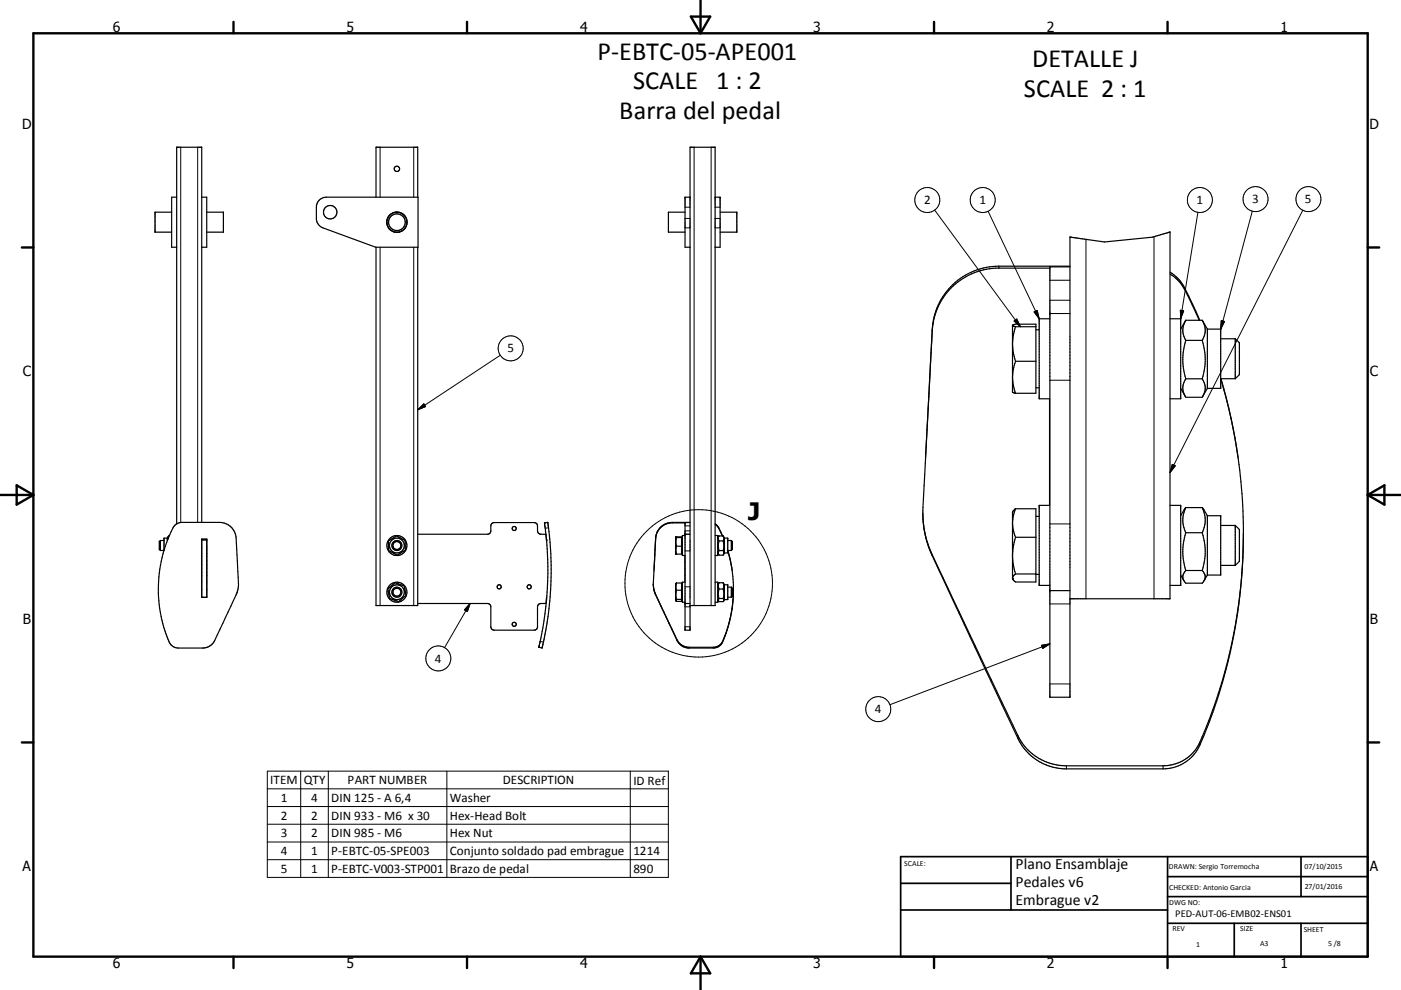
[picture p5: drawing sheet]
<svg xmlns="http://www.w3.org/2000/svg" width="420mm" height="297mm" viewBox="0 0 420 297" stroke-linecap="round" stroke-linejoin="round" font-family="sans-serif">
<g fill="none" stroke="#000" stroke-width=".36">
<path d="M53 59.2h-1.5v15h1.5M60.5 59.2h1.5v15h-1.5M112.7 59.2v-15h12.5v15M206.9 59.2h-1.5v15h1.5M214.4 59.2h1.5v15h-1.5M51.5 63.7h-5v5.9h5M62 63.7h5v5.9h-5M95.7 60l1-.6 1.1-.2h27.5v15h-12.7l-15.8-5.8a3 3 0 0 1-1.9-2.9v-3.7l.3-1.1zM112.7 74.2v107.5h12.5v-107.5M116.3 67.9a3 3 0 0 0 5.1 .5M117.3 64.1a3 3 0 0 0-1.1 3.8M117.3 64.2a3 3 0 0 0-1 3.7"/>
<path d="M118.9 63.7h.8M118.9 63.7l-1.6 .5M118.9 63.6l-1.6 .5M118.9 63.6l.8 .1M119.7 63.7l1.5 .8M120.1 63.9l.7 .4 .9 .9M121.4 64.9l.2 .3M121.6 65.2a3 3 0 0 1-1.3 4.2 3 3 0 0 1-4.1-1.5M121.7 65.2l.3 1.3-.3 1.6M205.4 63.7h-5v5.9h5M215.9 63.7h5v5.9h-5M320.8 71.1v138.1h-6v-129.1h6"/>
<path d="M320.8 79.9h-21.3a20 20 0 0 0-20 19.3M320.8 71.1l.1 .1M350.8 69.6l-5.2 1.6-14.5 1.4-10.3-1.5M350.8 69.6h.1M350.8 69.6v110h-30M279.5 98.8l-2 38.5M303.6 97.6v.1M303.6 97.6v20l.9 .4M303.6 97.6h.1M303.6 97.7l.9 .3M303.6 97.6l.9-.3h6.1v20.7h-6.1M304.5 98a15.1 15.1 0 0 0 0 10.4"/>
<path d="M304.5 98h6.1M310.6 98.9h1M314.8 95.6h-3.2v24h3.2M314.8 80.4h-16.3a19.9 19.9 0 0 0-18.9 17.8M350.8 95.6h3.2v24h-3.2M350.8 81.6l2.5 2.1 1.6 2.2 4.8 10.2M350.8 82.2l1.6 1.2 1.4 1.4a36.5 36.5 0 0 1 4.7 9l1 2.3M355.5 96.1a5.5 5.5 0 0 0 0 6M355.5 96.1l-1.5 2.6M355.5 96.1h4.9M360.4 96.1l1.6 2.6M360.4 96.1a5.4 5.4 0 0 1 0 6"/>
<path d="M362 98.7h4v17.8h-4M362 98.7v17.8M278.7 113.2l-.2 4.8M279 109.1l-.2 3.3M304.5 108.4a13 13 0 0 0 0 9.6M304.5 108.4h6.1M310.6 116.3h1M314.7 119.6v32M354 116.5l1.4 2.5M355.5 113.6a4.7 4.7 0 0 0 0 5.6h4.9a4.7 4.7 0 0 0 0-5.6M355.5 102.1a18.9 18.9 0 0 0 0 11.5M355.5 102.1h4.9"/>
<path d="M355.5 113.6h4.9M360.4 102.1a18.7 18.7 0 0 1 0 11.5M362 116.5l-1.5 2.5M366 101.6h4.3M366.1 113.6a163.1 163.1 0 0 1 6.7 48.5M370.3 113.6h-4.3l1.4 5.1 2 8.5M370.3 101.6v12M370.3 101.6l1.3 1.2v9.6l-1.3 1.2M277.6 135.6l-.9 16.6a30.1 30.1 0 0 0 2.8 14.5l25.7 54.9a16 16 0 0 0 14 9.1h29.5a12.3 12.3 0 0 0 11.7-8.8l3.2-8.3a157.8 157.8 0 0 0 8.5-39.4M369.7 128.3l1.5 9M52.5 157.6l.9-.6 1.1-.3h11.3a5 5 0 0 1 5 4.7l.5 10.1a12.8 12.8 0 0 1-.1 6l-6.9 14.9-.9 1.1-.9 .5-1.5 .4h-7.5a3.3 3.3 0 0 1-3.1-2.6 38.8 38.8 0 0 1-2.7-10.4 39 39 0 0 1 4.8-23.8zM60.5 156.7v-112.5h-7.5v113"/>
<path d="M164.2 156.7l-1 .2 .1 .5a98.3 98.3 0 0 1 .8 19.1l-1 9.8-1.6 7.9 1 .2M164.2 156.7l.1 .4a101.5 101.5 0 0 1-1.1 34.3l-.7 3M164.2 156.7l.1 .1M205.4 156.9h-4.3a5 5 0 0 0-4.5 4.2M206.9 156.8h-1.5v32.3h1.5v-144.9h7.5v137.5h-7.5M206.9 156.7h-5.3a5 5 0 0 0-5 4.8l-.5 10a13.8 13.8 0 0 0 0 5.7l.2 .4M214.4 157.2l1 .9 1.2 2.7-1.2-2.6-1-.9M276.7 153.9v1.9M276.8 156.5a28.4 28.4 0 0 0 2.6 9.7l25.8 54.6a16.1 16.1 0 0 0 13 8.9l30.5 .1a12 12 0 0 0 11-7.1 154.5 154.5 0 0 0 11.9-43.3M304.5 152.6h6.1v22h-6.1l-.8-.8M304.5 152.6l-.9 1v20l.1 .2M304.5 152.6a10.5 10.5 0 0 0 0 8.6"/>
<path d="M310.6 154.9h1M314.8 151.6h-3.2v24h3.2M350.8 151.6h3.2v24h-3.2M355.5 152.3a8.4 8.4 0 0 0 0 7.5M355.5 159.8a18.3 18.3 0 0 0 0 11.4M355.5 152.3l-1.5 2.4M355.5 152.3h4.9M355.5 159.8h4.9M360.4 159.8a18.1 18.1 0 0 1 0 11.4M360.4 152.3l1.6 2.4M360.4 152.3a8.3 8.3 0 0 1 0 7.5M362 154.7h4v17.8h-4"/>
<path d="M362 154.7v17.8M366 157.6h4.3M370.3 157.6v12M370.3 157.6l1.3 1.3v9.5l-1.3 1.2M372.8 160l-.7 14.2M48.1 165.2h1.1M48.1 162.2v3M48.1 162.2l-.3 .3v2.4l.3 .3M48.1 162.2h1.1M50.2 161.4h-1v3.7M50.2 161.4v.8M50.5 160.8l-.3 .6"/>
<path d="M50.7 160.8l-.3 .3v.6M60.5 179.1h.1M60.5 161.7h1.5v17.5h-1.5zM60.5 161.8h1.5M60.5 162h1.5M62 179.1h.1M62 165h.1M62 162.3h.1M116.3 176.7l1.6-1.4a.76 .76 0 0 1 1.3-.2l2 .7 .5 2.8-2.2 1.9-2-.7a.73 .73 0 0 1-.7-.2 .73 .73 0 0 1-.1-.8zM116.5 162.3l1.8-1.1a.77 .77 0 0 1 1.3-.1l1.5 .9a1.66 1.66 0 0 1 .4 1.6v.7a.74 .74 0 0 1-.6 1.1l-1.2 .7a.76 .76 0 0 1-1.3 .1l-1.9-1zM125.2 160.3h21l.4-.1 .5-.5 .1-2.1 .7-.8h12.3l.9 .5 .3 2.6 .5 .4h1.8l.1 1.7M163.9 179.3l-.2 1.8h-1.8l-.6 .5-.2 6.7-.3 .5-.6 .3-12.5-.1-.4-.5-.1-.5-.1-6.2-.7-.7h-21.2"/>
<path d="M195.8 175.2l.4 2.4M196.2 177.6l.3 .7M196.3 177.6l6.7 14.4 1 1.3 1.1 .6 1.3 .3h7.7l1.3-.4 1.2-1.4 2-5.7M196.6 161.4l-.5 9.7M196.6 178.4l3.2 6.8M202.6 161.2l.2 .1M202.6 161.2v5M202.6 166.2h.1M202.6 161.1h1.7v5.1h-1.5M202.6 161.1v.1M202.6 166.2h.2M202.8 174.9l-.2 .3v5"/>
<path d="M202.8 161.3l-.2 1.3 .2 1.3M202.8 163.9a3.2 3.2 0 0 0 0 2.3M202.8 161.3h1.5M202.8 174.9h1.5v5.5h-1.5l-.2-.2M202.8 163.9h1.5M202.8 179.8l-.2 .4M202.8 177.1l-.2 1.3 .2 1.4M202.8 174.9l-.2 1.1 .2 1.1M202.8 177.1h1.5M202.8 179.8h1.8M204.3 165.8h.3M204.3 175.5h.3"/>
<path d="M204.3 161.5h.3M205.4 160.7h-.8v6h.8M205.4 174.7h-.8v6h.8M214.4 160.7h.8v6h-.8M214.4 174.7h.8v6h-.8M215.2 165.9l.3 .6M215.2 179.9l.2 .4M215.6 165.2h1.2M215.6 160.8h1.2M215.6 162.3h1.2M215.6 165.2a1.12 1.12 0 0 0 0 1.4h1.2a1.15 1.15 0 0 0 0-1.4M215.6 162.3a4.6 4.6 0 0 0 0 2.9"/>
<path d="M215.6 160.8a1.32 1.32 0 0 0 0 1.5M215.6 160.8l-.4 .6M215.6 179.6a.59 .59 0 0 0 0 .9h1.2l.4-.6M215.6 176.7a4.5 4.5 0 0 0 0 2.9M215.6 174.8a2.01 2.01 0 0 0 0 1.9M215.6 174.8l-.4 .6M215.6 174.8h1.2M215.6 179.6h1.2M215.6 176.7h1.2M216.8 160.8l.4 .6M216.8 160.8l.2 .7-.2 .8M216.8 162.3a4.7 4.7 0 0 1 0 2.9"/>
<path d="M216.8 176.7l.2 1.4-.2 1.5M216.8 179.6l.2 .6M216.8 174.8l.4 .6M216.8 174.8l.2 1-.2 .9M217.2 161.4h1v4.5h-1M217.2 175.4h1v4.5h-1M217.2 161.4v4.5M217.2 175.4v4.5M217.2 165.9l-.4 .6M218.2 165.2h1.1M218.2 179.2h1.1M218.2 162.2h1.1"/>
<path d="M218.2 176.2h1.1M218.2 165.2l1.2 5.1a42.1 42.1 0 0 1 .4 8.8M218.2 165.2l1.3 5.9M219.3 162.2v3M219.3 176.2v3M219.3 162.2l.3 .3v2.4l-.3 .3M219.3 176.2l.3 .3v2.3l-.3 .4M219.8 179.9l-.1 .9M219.9 177.3l-.3 4.3-1 5.1M304.5 172.2l-.8 .8v.8M304.5 161.2a17 17 0 0 0 0 11M304.5 161.2h6.1"/>
<path d="M304.5 172.2h6.1M310.6 172.3h1M314.8 177.2h6M354 172.5l1 1.7M355.5 171.2a2.47 2.47 0 0 0 0 3.8h4.9a2.45 2.45 0 0 0 0-3.8M355.5 171.2h4.9M362 172.5l-1 1.7M366 169.6h4.3M372.2 174.2l-.5 4.7M372.8 162.4l-.6 11.8M161.6 194.1h.1M162.5 194.4h.1"/>
<path d="M199.8 185.3l3.2 6.9a4.1 4.1 0 0 0 3.4 2.2h7.5a3.6 3.6 0 0 0 3.3-3.3l1.5-4.4M202.6 180.2h.1M205.4 181.1h1.5M219.6 181.5l-.9 5.2"/>
<circle cx="119" cy="50.7" r=".8"/>
<circle cx="99" cy="63.7" r="2.01"/>
<circle cx="119" cy="66.7" r="2.5"/>
<circle cx="154.2" cy="158.6" r=".61"/>
<circle cx="119" cy="163.7" r="1.5"/>
<circle cx="119" cy="177.7" r="1.5"/>
<circle cx="119" cy="163.7" r="1.2"/>
<circle cx="119" cy="177.7" r="2.23"/>
<circle cx="119" cy="163.7" r="3"/>
<circle cx="119" cy="163.7" r="2.23"/>
<circle cx="119" cy="177.7" r="3"/>
<circle cx="119" cy="177.7" r="1.19"/>
<circle cx="149.7" cy="176.1" r=".6"/>
<circle cx="158.7" cy="176.1" r=".61"/>
<circle cx="154.2" cy="187.3" r=".61"/>
</g>
<g fill="none" stroke="#000" stroke-width=".3">
<path d="M54.2 44.2v112.5M59.3 44.2v112.5M114 44.2v15M124 44.2v15M208.1 44.2v137.5M213.2 44.2v137.5M114 74.2v107.5M124 74.2v107.5M205.4 62.2h1.5M205.4 68.4h1.5M205.4 65.5h1.5M214.4 62.2h1.5"/>
<path d="M214.4 68.4h1.5M214.4 65.5h1.5M280.2 63l25.7 35M296.2 63.4l15.4 32.2M299.5 79.9v.5M325.6 71.8v107.8M346 71v108.6M359.1 63.7l-5.1 31.9M375.5 63.4l-9.5 35.3M390.6 63.1l-39.8 78.7M279.5 98.8v.4M304 96.3l.8-.6 1.1 2.3z"/>
<path d="M310 93.6l.9-.5 .7 2.5zM314.8 90.1h6M314.8 94.1h6M314.8 84.1h6M353.9 93.1l1 .1-.9 2.4zM355.2 86.4v.5M366.2 96.2l.9 .3-1.1 2.2zM150 106.6l-24.8 16.3M314.8 114.1h6M125.2 122.9l1.9-1.7 .5 .8zM351.5 139.3l.9 .5-1.6 2zM164.5 158.3l-1 .2"/>
<path d="M201.6 156.7v.2M205.4 159.3h1.5M205.4 157.8h1.5M215.5 158.3v.2M314.8 157.2h6M60.5 179.2h1.5M196.6 161.4v.1M196.6 178.4h.1M205.4 160.3h1.5M205.4 176.1h1.5M205.4 165.3h1.5M279.5 166.4v.3"/>
<path d="M140.9 181.1l-7.6 13.2M140.9 181.1l-.8 2.4-.8-.5zM161.9 192.4l1 .2M203 192v.2M205.4 182h1.5M205.4 188h1.5M206.6 194.2v.2M213.9 194.2v.2M216.6 192.4v.2M312.2 193.6l2.6-.4-2.2 1.3zM314.8 181.2h6M314.8 193.2l-48 18.2"/>
<path d="M314.8 205.2h6M80.1 231.4h120.3v31.8h-120.3zM80.1 236.7h120.3M90.2 231.4v31.8M98.4 231.4v31.8M134 231.4v31.8M189 231.4v31.8M305.2 220.8v.8M319.7 229.8v.9M348.7 229.8v.9M359.7 222.7v.8M80.1 242h120.3"/>
<path d="M80.1 247.3h120.3M80.1 252.6h120.3M80.1 257.9h120.3"/>
<circle cx="376.4" cy="59.7" r="3.8"/>
<circle cx="392.3" cy="59.7" r="3.8"/>
<circle cx="278" cy="60" r="3.8"/>
<circle cx="294.6" cy="60" r="3.7"/>
<circle cx="359.7" cy="60" r="3.7"/>
<circle cx="153.1" cy="104.5" r="3.8"/>
<circle cx="209.5" cy="175" r="22.1"/>
<circle cx="131.4" cy="197.5" r="3.8"/>
<circle cx="263.3" cy="212.8" r="3.7"/>
</g>
<g fill="#000">
<circle cx="314.8" cy="94.1" r=".18"/>
<circle cx="163.2" cy="156.9" r=".18"/>
<circle cx="50.2" cy="161.4" r=".18"/>
<circle cx="163.8" cy="162" r=".18"/>
<circle cx="202.6" cy="161.2" r=".18"/>
<circle cx="202.6" cy="166.2" r=".18"/>
<circle cx="205.4" cy="160.3" r=".18"/>
<circle cx="303.6" cy="173.6" r=".18"/>
<circle cx="161.5" cy="194.2" r=".18"/>
</g>
<g fill="none" stroke="#000" stroke-width=".71">
<path d="M10 10h400v277h-400zM70 6.6v3.4M140 6.6v3.4M207.1 5h5.8l-2.9 5zM210 0v10M280 6.6v3.4M350 6.6v3.4M6.6 74.2h3.4M410 74.2h3.5M0 148.5h10M5 145.6l5 2.9-5 2.9zM410 148.5h10.1"/>
<path d="M410 148.5l5.1-2.9v5.8zM6.6 222.7h3.4M410 222.7h3.5M70 287v3.4M140 287v3.4M210 287v10M210 287l2.9 5h-5.8zM280 287v3.4M350 287v3.4"/>
</g>
<path d="M270 257h140v30h-140zM303.1 257v16M350 257v30M390.1 257v12M270 265h33.1M270 273h80M350 277h60M350 269h60M350 263h60M370 277v10M390.1 277v10" fill="none" stroke="#000" stroke-width=".51"/>
<path d="M304 96.3l.8-.6 1.1 2.3zM310 93.6l.9-.5 .7 2.5zM353.9 93.1l1 .1-.9 2.4zM366.2 96.2l.9 .3-1.1 2.2zM125.2 122.9l1.9-1.7 .5 .8zM351.5 139.3l.9 .5-1.6 2zM140.9 181.1l-.8 2.4-.8-.5zM312.2 193.6l2.6-.4-2.2 1.3z" fill="#000" stroke="#000" stroke-width=".3"/>
<g font-size="7.9">
<text x="179.2" y="17.9">P-EBTC-05-APE001</text>
<text x="309.5" y="20">DETALLE J</text>
<text x="189.8" y="26.8">SCALE 1 : 2</text>
<text x="307" y="29">SCALE 2 : 1</text>
<text x="185.7" y="35.8">Barra del pedal</text>
</g>
<text font-size="7.2" x="224.3" y="156.1">J</text>
<g font-size="4.7">
<text x="304.5" y="260.8">Plano Ensamblaje</text>
<text x="304.5" y="266.2">Pedales v6</text>
<text x="304.5" y="271.6">Embrague v2</text>
</g>
<g font-size="4.2">
<text x="33.9" y="9.6">6</text>
<text x="103.9" y="9.6">5</text>
<text x="173.9" y="9.6">4</text>
<text x="243.8" y="9.6">3</text>
<text x="313.9" y="9.6">2</text>
<text x="383.9" y="9.6">1</text>
<text x="6.7" y="38.7">D</text>
<text x="410.5" y="38.7">D</text>
<text x="6.9" y="112.9">C</text>
<text x="410.7" y="112.9">C</text>
<text x="6.9" y="187.1">B</text>
<text x="410.7" y="187.1">B</text>
<text x="6.8" y="261.4">A</text>
<text x="410.7" y="261.4">A</text>
<text x="33.9" y="290.4">6</text>
<text x="103.9" y="290.4">5</text>
<text x="173.9" y="290.4">4</text>
<text x="243.8" y="290.4">3</text>
<text x="313.9" y="290.4">2</text>
<text x="383.9" y="290.4">1</text>
</g>
<g font-size="3.9">
<text x="277" y="61.3">2</text>
<text x="293.6" y="61.3">1</text>
<text x="358.7" y="61.3">1</text>
<text x="375.4" y="61">3</text>
<text x="391.2" y="61">5</text>
<text x="152.1" y="105.7">5</text>
<text x="130.4" y="198.8">4</text>
<text x="262.3" y="214">4</text>
<text x="81" y="235.2">ITEM</text>
<text x="91.1" y="235.3">QTY</text>
<text x="104.2" y="235.2">PART NUMBER</text>
<text x="150.7" y="235.3">DESCRIPTION</text>
<text x="189.9" y="235.4">ID Ref</text>
<text x="84.2" y="240.5">1</text>
<text x="84.2" y="245.9">2</text>
<text x="93.3" y="240.5">4</text>
<text x="93.3" y="245.9">2</text>
<text x="99.3" y="240.5">DIN 125 - A 6,4</text>
<text x="99.3" y="245.9">DIN 933 - M6 x 30</text>
<text x="134.9" y="240.6">Washer</text>
<text x="134.9" y="246">Hex-Head Bolt</text>
<text x="84.2" y="251.2">3</text>
<text x="93.3" y="251.2">2</text>
<text x="99.3" y="251.2">DIN 985 - M6</text>
<text x="134.9" y="251.2">Hex Nut</text>
<text x="84.2" y="256.5">4</text>
<text x="93.3" y="256.5">1</text>
<text x="99.3" y="256.5">P-EBTC-05-SPE003</text>
<text x="134.9" y="256.6">Conjunto soldado pad embrague</text>
<text x="189.9" y="256.5">1214</text>
<text x="84.2" y="261.8">5</text>
<text x="93.3" y="261.8">1</text>
<text x="99.3" y="261.9">P-EBTC-V003-STP001</text>
<text x="134.9" y="261.9">Brazo de pedal</text>
<text x="189.9" y="261.9">890</text>
</g>
<text font-size="3.1" x="352.3" y="275.3">PED-AUT-06-EMB02-ENS01</text>
<g font-size="2.4">
<text x="271.1" y="259.7">SCALE:</text>
<text x="350.4" y="260.8">DRAWN: Sergio Torremocha</text>
<text x="391.1" y="260.6">07/10/2015</text>
<text x="350.5" y="267">CHECKED: Antonio Garcia</text>
<text x="391.2" y="266.7">27/01/2016</text>
<text x="350.5" y="271.4">DWG NO:</text>
<text x="351.5" y="279.3">REV</text>
<text x="371.9" y="279.4">SIZE</text>
<text x="390.9" y="279.6">SHEET</text>
<text x="358.6" y="284.1">1</text>
<text x="377.8" y="283.9">A3</text>
<text x="398.2" y="283.8">5 /8</text>
</g>
</svg>
